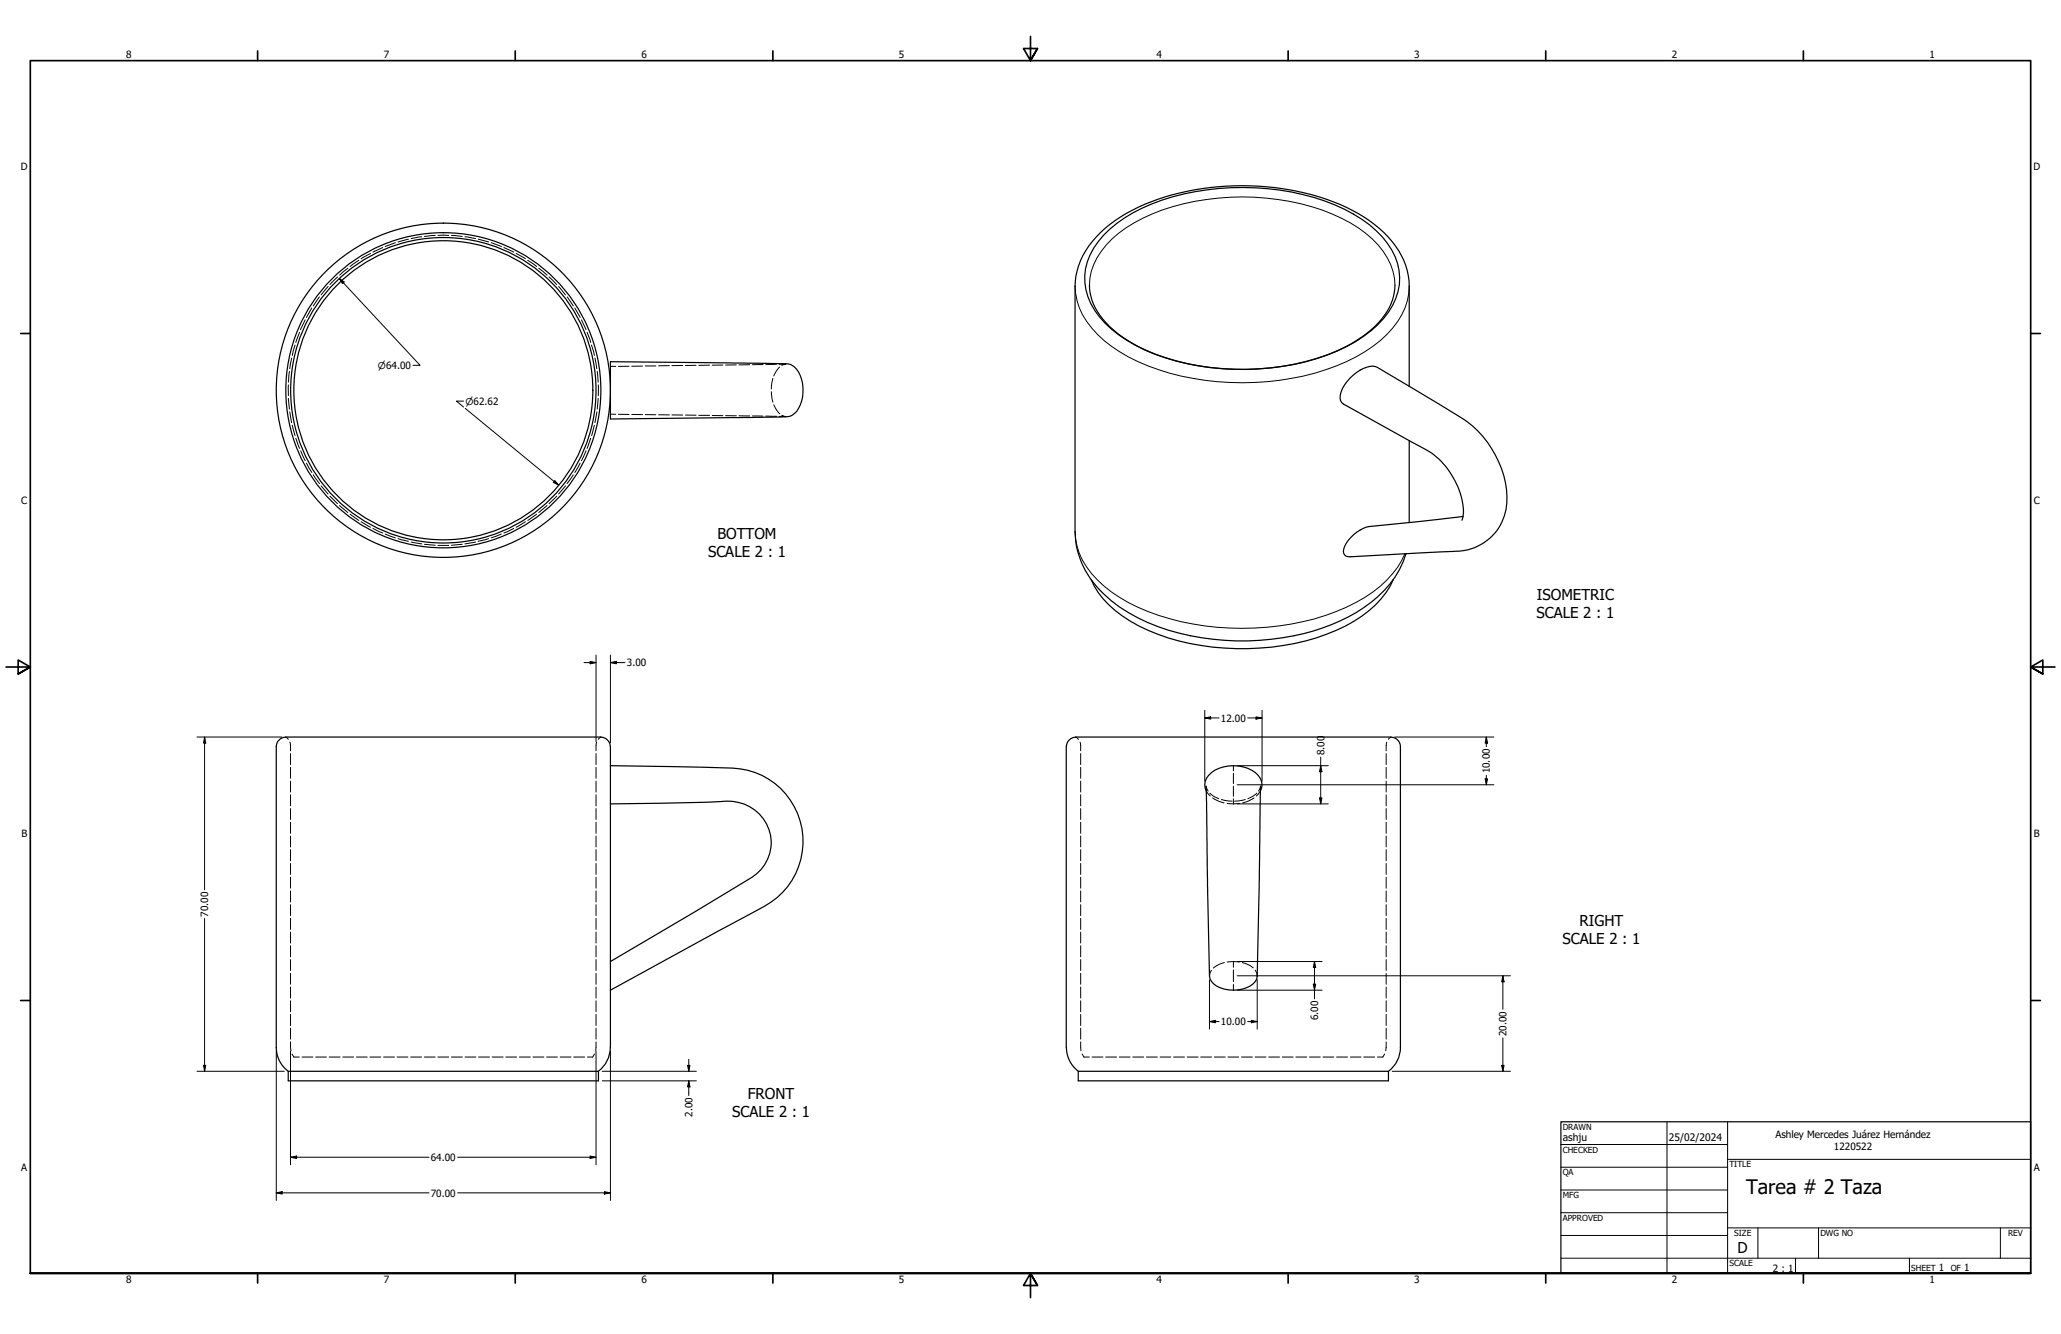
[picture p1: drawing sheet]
<svg xmlns="http://www.w3.org/2000/svg" width="864mm" height="559mm" viewBox="0 0 864 559" stroke-linecap="round" stroke-linejoin="round" font-family="sans-serif">
<!-- layer: Hidden (ANSI) -->
<g fill="none" stroke="#000" stroke-width=".42">
<path d="M176.7 99.2l-4.4 .7M182.4 98.6l-4.5 .5M183.5 98.6h4.5M189.2 98.6l4.5 .5M194.8 99.2l4.5 .7M141.5 116l-3.3 3.2M145.8 112.3l-3.5 3M150.4 109l-3.7 2.6M155.3 106.2l-4 2.2M160.4 103.7l-4.1 1.9M165.7 101.7l-4.3 1.6M171.1 100.2l-4.3 1.1"/>
<path d="M200.4 100.2l4.3 1.1M205.9 101.7l4.2 1.6M211.1 103.7l4.2 1.9M216.3 106.2l3.9 2.2M221.1 109l3.8 2.6M225.7 112.3l3.5 3M230.1 116l3.1 3.2M125.5 139.2l-1.5 4.2M127.9 134l-2 4.1M130.6 129l-2.2 4M133.9 124.4l-2.6 3.7M137.5 120l-2.9 3.5"/>
<path d="M234.1 120l2.8 3.5M237.7 124.4l2.5 3.7M240.9 129l2.2 4M243.6 134l2 4.1M246 139.2l1.5 4.2M121.3 155.6l-.4 4.5M122.2 150l-.8 4.4M123.6 144.5l-1.1 4.4M247.8 144.5l1.2 4.4M249.3 150l.8 4.4M250.3 155.6l.3 4.5M255.8 153.5h2.2"/>
<path d="M263.6 153.4l-4.5 .1M269.2 153.4h-4.5M270.4 153.3h4.4M280.5 153.2h-4.5M286.1 153.1l-4.5 .1M291.7 153l-4.5 .1M297.3 153h-4.5M302.9 152.9l-4.5 .1M308.5 152.8l-4.5 .1M314.1 152.8h-4.5M319.7 152.7l-4.4 .1M323.8 158.5l-.6 4.4"/>
<path d="M325.4 152.6l-4.5 .1M326.5 152.6l2.7-.1-1.6 .6M326.7 153.7l-1.4 1.7-1.1 2.1M120.8 161.2v4.5M120.8 166.9l.5 4.5M121.4 172.5l.8 4.5M122.4 178.1l1.2 4.4M249 178.1l-1.1 4.4M250.1 172.5l-.8 4.5M250.6 166.9l-.3 4.5M250.7 161.2v4.5M255.8 173.5h2.2"/>
<path d="M259.1 173.5l4.5 .1M264.7 173.6l4.5 .1M270.4 173.7h4.4M276 173.7l4.5 .1M281.6 173.8l4.5 .1M287.2 173.9h4.5M292.8 174h4.5M298.4 174.1h4.5M304 174.1l4.5 .1M309.6 174.2h4.5M315.3 174.2l4.4 .1M320.9 174.3l4.5 .1"/>
<path d="M323.2 164.1l.6 4.4M324.2 169.5l1.1 2.1 1.4 1.7M327.6 173.9l1.6 .6-2.7-.1M124 183.6l1.5 4.2M126 188.8l1.9 4.2M128.4 194l2.3 3.9M131.3 198.9l2.6 3.7M240.2 198.9l-2.6 3.7M243.1 194l-2.2 3.9M245.6 188.8l-2 4.2M247.5 183.6l-1.5 4.2M134.6 203.5l2.9 3.4"/>
<path d="M138.2 207.8l3.2 3.2M142.2 211.8l3.5 2.9M146.7 215.4l3.7 2.6M151.3 218.6l4 2.3M220.2 218.6l-3.9 2.3M224.9 215.4l-3.7 2.6M229.2 211.8l-3.5 2.9M233.3 207.8l-3.2 3.2M237 203.5l-2.9 3.4M156.3 221.4l4.1 1.9M161.4 223.7l4.3 1.6M166.8 225.6l4.3 1.2"/>
<path d="M172.3 227.1l4.4 .7M177.9 228l4.5 .4M183.5 228.5h4.5M193.7 228l-4.5 .4M199.3 227.1l-4.5 .7M204.7 225.6l-4.4 1.2M210.1 223.7l-4.3 1.6M215.3 221.4l-4.2 1.9M119.8 308.7l1 1M121.5 310.9l.2 3.6M121.7 315.7v4.6M249.7 315.7v4.6"/>
<path d="M250 310.9l-.3 3.6M251.8 308.7l-1.1 1M450.8 308.7l1.1 1M452.6 310.9l.2 3.6M452.8 315.7v4.6M580.8 315.7v4.6M581.1 310.9l-.3 3.6M582.8 308.7l-1 1M121.7 321.4v4.6M121.7 327.2v4.6M121.7 332.9v4.7M121.7 338.7v4.6"/>
<path d="M249.7 321.4v4.6M249.7 327.2v4.6M249.7 332.9v4.7M249.7 338.7v4.6M452.8 321.4v4.6M452.8 327.2v4.6M452.8 332.9v4.7M452.8 338.7v4.6M505.4 329.3l.8 2.1M505.5 331.4l1.6 2M506.9 332.2l1.4 1.2 2.4 1.2M508.1 334.3l2.6 1.4 2.2 .6"/>
<path d="M511.8 334.9l4.5 .7M514.2 336.5l2.6 .2M516.8 320.7v2.2M516.8 324v4.2M516.8 329.3v4.3M516.8 334.6v2.1M519.4 336.5l-2.6 .2M521.8 334.9l-4.5 .7M525.5 334.3l-2.6 1.4-2.2 .6M526.7 332.2l-1.4 1.1-2.4 1.3M528.1 331.4l-1.6 2M528.2 329.3l-.8 2.1"/>
<path d="M580.8 321.4v4.6M580.8 327.2v4.6M580.8 332.9v4.7M580.8 338.7v4.6M121.7 344.4v4.7M121.7 350.2v4.6M121.7 355.9v4.7M249.7 344.4v4.7M249.7 350.2v4.6M249.7 355.9v4.7M452.8 344.4v4.7M452.8 350.2v4.6"/>
<path d="M452.8 355.9v4.7M580.8 344.4v4.7M580.8 350.2v4.6M580.8 355.9v4.7M121.7 361.7v4.6M121.7 367.5v4.5M121.7 373.2v4.6M121.7 379v4.5M249.7 361.7v4.6M249.7 367.5v4.5M249.7 373.2v4.6M249.7 379v4.5"/>
<path d="M452.8 361.7v4.6M452.8 367.5v4.5M452.8 373.2v4.6M452.8 379v4.5M580.8 361.7v4.6M580.8 367.5v4.5M580.8 373.2v4.6M580.8 379v4.5M121.7 384.7v4.6M121.7 390.5v4.5M121.7 396.2v4.6M249.7 384.7v4.6"/>
<path d="M249.7 390.5v4.5M249.7 396.2v4.6M452.8 384.7v4.6M452.8 390.5v4.5M452.8 396.2v4.6M580.8 384.7v4.6M580.8 390.5v4.5M580.8 396.2v4.6M121.7 402v4.5M121.7 407.7v4.6M121.7 413.4v4.7M121.7 419.2v4.6"/>
<path d="M249.7 402v4.5M249.7 407.7v4.6M249.7 413.4v4.7M249.7 419.2v4.6M452.8 402v4.5M452.8 407.7v4.6M452.8 413.4v4.7M452.8 419.2v4.6M507.6 406.5l-.6 1.2-.2 1.2M513 403.2a10.1 10.1 0 0 0-4.6 2.3M516.8 402.8l-2.6 .2M516.8 402.8l2.6 .2"/>
<path d="M516.8 402.8v2.4M516.8 406.3v4.9M516.8 412.4v2.4M520.6 403.2l3.3 1.3 1.2 .9M526 406.4l.6 1.2 .2 1.3M580.8 402v4.5M580.8 407.7v4.6M580.8 413.4v4.7M580.8 419.2v4.6M121.7 436.4l.2 3.8M121.7 424.9v4.7M121.7 430.7v4.6"/>
<path d="M249.7 424.9v4.7M249.7 430.7v4.6M249.7 436.4l-.1 3.8M452.8 436.4l.1 3.8M452.8 424.9v4.7M452.8 430.7v4.6M580.8 424.9v4.7M580.8 430.7v4.6M580.8 436.4l-.2 3.8M122.4 441.5l.7 1.3h2.3M126.6 442.8h4.5M132.3 442.8h4.5"/>
<path d="M137.9 442.8h4.6M143.6 442.8h4.6M149.4 442.8h4.5M155 442.8h4.6M160.7 442.8h4.6M166.4 442.8h4.5M172.1 442.8h4.6M177.8 442.8h4.6M183.5 442.8h4.5M189.2 442.8h4.5M194.9 442.8h4.5M200.5 442.8h4.6"/>
<path d="M206.2 442.8h4.6M212 442.8h4.5M217.6 442.8h4.6M223.3 442.8h4.6M229 442.8h4.6M234.7 442.8h4.6M240.4 442.8h4.6M249.1 441.5l-.8 1.3h-2.2M453.5 441.5l.7 1.3h2.2M457.6 442.8h4.6M463.3 442.8h4.6M469 442.8h4.5"/>
<path d="M474.7 442.8h4.5M480.4 442.8h4.5M486.1 442.8h4.5M491.7 442.8h4.6M497.5 442.8h4.5M503.1 442.8h4.6M508.8 442.8h4.6M514.5 442.8h4.5M520.2 442.8h4.6M525.9 442.8h4.6M531.6 442.8h4.5M537.3 442.8h4.5"/>
<path d="M543 442.8h4.6M548.7 442.8h4.5M554.4 442.8h4.5M560.1 442.8h4.5M565.8 442.8h4.5M571.4 442.8h4.6M580.2 441.5l-.8 1.3h-2.2"/>
</g>
<!-- layer: Visible (ANSI) -->
<g fill="none" stroke="#000" stroke-width=".51">
<path d="M462.4 98.6a62.6 62.6 0 0 1 29-16.2 108 108 0 0 1 68 3.5 47.4 47.4 0 0 1 23.7 18.7 23.8 23.8 0 0 1-3.3 28.8 59.4 59.4 0 0 1-28 16.8 107.9 107.9 0 0 1-72.2-3.6 45.9 45.9 0 0 1-22.5-19.4 23.5 23.5 0 0 1 3.1-26zM456.5 119.4a25.1 25.1 0 0 0 10.1 18.8 73.2 73.2 0 0 0 34.9 14.9 104.2 104.2 0 0 0 62.8-8.1 42.2 42.2 0 0 0 17.7-16l1.9-4.8 .6-4.8M255.8 151.5l70.8 .8a7.5 7.5 0 0 1 8 3.6 16.3 16.3 0 0 1-.8 16.4 7.9 7.9 0 0 1-7.2 2.4l-70.8 .8zM590.5 161.9v-42a32.5 32.5 0 0 0-12.5-24.2 78.1 78.1 0 0 0-37.7-16.2 109.6 109.6 0 0 0-63.4 7.3 47.4 47.4 0 0 0-24.1 22.2 29.3 29.3 0 0 0-2.3 10.9v102.9a37.3 37.3 0 0 0 15.1 28.9 82.1 82.1 0 0 0 42.7 16.1 99 99 0 0 0 60.1-11.3 45 45 0 0 0 20.8-24.6M590.5 184.6v34.3M613 216.3l-39 4.2a14.7 14.7 0 0 0-11.1 10.3 2.26 2.26 0 0 0 2.8 2.4l41-2.1a23.6 23.6 0 0 0 20.5-8.8 24.2 24.2 0 0 0 3.6-20.1 42.3 42.3 0 0 0-18.3-27.1l-35.4-21.2a7.8 7.8 0 0 0-7.1 1.1 17.5 17.5 0 0 0-8.4 10.6 3.2 3.2 0 0 0 1.4 3.7l31 17.2a32.8 32.8 0 0 1 19.2 28.4l-.6 3M457.2 242.8a41.2 41.2 0 0 0 20.1 19.5 103.6 103.6 0 0 0 69.8 6.2 62.6 62.6 0 0 0 31.6-17.7l3.8-5.2 1.3-2.8M115.8 312.7v126.1M119.7 308.8a4 4 0 0 0-3.9 4M119.8 308.7h132M251.7 308.8a4 4 0 0 1 4 4M255.8 312.7v126.1"/>
<path d="M446.8 312.7v126.1M450.8 308.7h132M450.8 308.8a4 4 0 0 0-4 4M582.8 308.8a4 4 0 0 1 4 4M586.8 312.7v126.1M255.8 320.7a1004.4 1004.4 0 0 1 54.3 1.4 30.9 30.9 0 0 1 26.2 26.7 30.9 30.9 0 0 1-18.7 32.3l-61.8 33.7M255.8 336.7l40.8-.7a40.4 40.4 0 0 1 12.7 .1 17.3 17.3 0 0 1 13.8 15.1 17.3 17.3 0 0 1-10.3 17.7l-57 33.9M505.4 329.3l1.4 79.6a7.1 7.1 0 0 0 6.2 5.4 13.1 13.1 0 0 0 13-3.2l.8-2.2 1.4-79.6M505.5 331.4a6.1 6.1 0 0 1 2.2-7.8 15.7 15.7 0 0 1 19.5 1.1 5.7 5.7 0 0 1 .9 6.7M115.8 438.8a12.5 12.5 0 0 0 5 9.9M255.7 438.8a12.5 12.5 0 0 1-5 9.9M446.8 438.8a12.5 12.5 0 0 0 5 9.9"/>
<path d="M586.8 438.8a12.5 12.5 0 0 1-5 9.9M120.8 448.8h130v4h-130zM451.8 448.8h130v4h-130z"/>
<circle cx="185.8" cy="163.5" r="62.6"/>
<circle cx="185.8" cy="163.5" r="70"/>
<circle cx="185.8" cy="163.5" r="64"/>
<circle cx="185.8" cy="163.5" r="66"/>
</g>
<!-- layer: Visible Narrow (ANSI) -->
<path d="M450.5 119.9a28.3 28.3 0 0 0 9.4 20.2 68.5 68.5 0 0 0 30.3 16.2 114 114 0 0 0 73.9-4.8 48.1 48.1 0 0 0 23.3-19.7 24.6 24.6 0 0 0 3.1-11.9M456.5 119.4a28.5 28.5 0 0 1 12.2-21.7 79.8 79.8 0 0 1 41.8-14.7 96.8 96.8 0 0 1 55.3 10.3 35.8 35.8 0 0 1 17.9 20.4l.6 2.9 .2 2.8M450.5 222.8a30.3 30.3 0 0 0 12.2 22.8 83.2 83.2 0 0 0 42.1 16.6 112.2 112.2 0 0 0 59.2-7.8 48.1 48.1 0 0 0 23.3-19.6l1.4-2.9" fill="none" stroke="#000" stroke-width=".42"/>
<!-- layer: Border (ANSI) -->
<g fill="none" stroke="#000" stroke-width=".7">
<path d="M431.8 15.2v10.2l-2.9-5.1h5.8l-2.9 5.1 2.9-5.1M107.9 21.3v4.1M215.9 21.3v4.1M323.8 21.3v4.1M539.8 21.3v4.1M647.7 21.3v4.1M755.6 21.3v4.1M8.6 139.7h4.1M850.9 139.7h4.1M2.5 279.4h10.2l-5.1-2.9v5.8l5.1-2.9-5.1 2.9M861.1 279.4h-10.2l5.1-2.9v5.8l-5.1-2.9 5.1 2.9M8.6 419.1h4.1"/>
<path d="M850.9 419.1h4.1M12.7 533.4v-508h838.2v508h-838.2h838.2M107.9 533.4v4.1M215.9 533.4v4.1M323.8 533.4v4.1M434.7 538.5l-2.9-5.1 2.9 5.1h-5.8l2.9-5.1v10.2M539.8 533.4v4.1M647.7 533.4v4.1M755.6 533.4v4.1"/>
</g>
<!-- layer: Title (ANSI) -->
<g fill="none" stroke="#000" stroke-width=".42">
<path d="M654 479.4h69.9M698.5 469.9v63.5M723.9 469.9v63.5M654 488.9h69.9M654 498.5h69.9M723.9 485.6h127M654 508h69.9M654 517.5h69.9M723.9 514.3h127M736.6 514.3v12.7M762 514.3v12.7M838.2 514.3v12.7"/>
<path d="M654 527h196.9M752.3 527v6.4M800.1 527v6.4"/>
</g>
<path d="M654 469.9h196.9v63.5h-196.9z" fill="none" stroke="#000" stroke-width=".51"/>
<!-- layer: Dimension (ANSI) -->
<g fill="none" stroke="#000" stroke-width=".42">
<path d="M142.2 116.6l2 1.5-.7 .7zM142.2 116.6l33.8 36.4h-3M194.2 168h-2.9l2.9 2.5M194.9 171.1l39.2 32.2M232.5 201.3l1.6 2-2.3-1.2zM244.7 277.6h5M247.3 277.1l2.4 .5-2.4 .5zM249.7 274.4v36.2M255.8 277.6l2.5-.5v1zM255.8 274.4v36.7M255.8 277.6h6.1M504.8 297.6v29.6"/>
<path d="M528.8 297.6v29.6M82.5 308.7h35.7M85.7 308.7l.5 2.6h-.9zM85.7 308.7v64M504.8 300.7l2.5-.4v.9zM504.8 300.7h6M522.8 300.7h6M526.3 300.3l2.5 .4-2.5 .5zM553.4 317.1v19.6M584.4 308.7h41.6M622.8 308.7l.5 2.6h-1zM622.8 308.7v4"/>
<path d="M518.4 328.7h107.6M518.4 336.7h38.2M518.4 320.7h38.2M552.9 334.3h1l-.5 2.4zM553.4 320.7l.5 2.6h-1zM622.3 326.3h1l-.5 2.4zM622.8 324.8v3.9M85.7 384.7v64.1M506.8 410.5v20.6M518.4 408.7h114.5M518.4 402.8h35.6M518.4 414.8h35.6"/>
<path d="M526.8 410.3v20.8M550.3 412.2h1l-.5 2.6zM550.8 402.8l.5 2.5h-1zM550.8 402.8v15.6M629.7 408.7l.5 2.6h-1zM629.7 408.7v14.1M506.8 427.9l2.5-.5v1zM506.8 427.9h4M522.8 427.9h4M524.3 427.4l2.5 .5-2.5 .5zM629.7 434.8v14M82.5 448.8h36.6"/>
<path d="M85.3 446.3h.9l-.5 2.5zM115.8 440.4v62.5M121.7 440.4v47.5M249.7 440.4v47.5M252.3 448.8h39.5M252.3 452.8h39.5M255.8 440.4v62.5M288.1 446.3h1l-.5 2.5zM288.6 452.8l.5 2.5h-1zM288.6 443.7v5.1M288.6 452.8v6.1M583.4 448.8h49.5"/>
<path d="M629.2 446.3h1l-.5 2.5zM115.8 499.7l2.4-.5v1zM115.8 499.7h64M121.7 484.8l2.6-.5v1zM121.7 484.8h58.1M191.8 484.8h57.9M191.8 499.7h64M247.3 484.3l2.4 .5-2.4 .5zM253.2 499.2l2.6 .5-2.6 .5z"/>
</g>
<g fill="#000">
<path d="M142.2 116.6l2 1.5-.7 .7z" fill-rule="evenodd"/>
<path d="M232.5 201.3l1.6 2-2.3-1.2z" fill-rule="evenodd"/>
<path d="M247.3 277.1l2.4 .5-2.4 .5z" fill-rule="evenodd"/>
<path d="M255.8 277.6l2.5-.5v1z" fill-rule="evenodd"/>
<path d="M85.7 308.7l.5 2.6h-.9z" fill-rule="evenodd"/>
<path d="M504.8 300.7l2.5-.4v.9z" fill-rule="evenodd"/>
<path d="M526.3 300.3l2.5 .4-2.5 .5z" fill-rule="evenodd"/>
<path d="M622.8 308.7l.5 2.6h-1z" fill-rule="evenodd"/>
<path d="M552.9 334.3h1l-.5 2.4z" fill-rule="evenodd"/>
<path d="M553.4 320.7l.5 2.6h-1z" fill-rule="evenodd"/>
<path d="M622.3 326.3h1l-.5 2.4z" fill-rule="evenodd"/>
<path d="M550.3 412.2h1l-.5 2.6z" fill-rule="evenodd"/>
<path d="M550.8 402.8l.5 2.5h-1z" fill-rule="evenodd"/>
<path d="M629.7 408.7l.5 2.6h-1z" fill-rule="evenodd"/>
<path d="M506.8 427.9l2.5-.5v1z" fill-rule="evenodd"/>
<path d="M524.3 427.4l2.5 .5-2.5 .5z" fill-rule="evenodd"/>
<path d="M85.3 446.3h.9l-.5 2.5z" fill-rule="evenodd"/>
<path d="M288.1 446.3h1l-.5 2.5z" fill-rule="evenodd"/>
<path d="M288.6 452.8l.5 2.5h-1z" fill-rule="evenodd"/>
<path d="M629.2 446.3h1l-.5 2.5z" fill-rule="evenodd"/>
<path d="M115.8 499.7l2.4-.5v1z" fill-rule="evenodd"/>
<path d="M121.7 484.8l2.6-.5v1z" fill-rule="evenodd"/>
<path d="M247.3 484.3l2.4 .5-2.4 .5z" fill-rule="evenodd"/>
<path d="M253.2 499.2l2.6 .5-2.6 .5z" fill-rule="evenodd"/>
</g>
<text font-size="8.4" x="731.6" y="500.2">Tarea # 2 Taza</text>
<g font-size="6.3">
<text x="300.6" y="225.6">BOTTOM</text>
<text x="296.7" y="233.2">SCALE 2 : 1</text>
<text x="644" y="251.2">ISOMETRIC</text>
<text x="643.8" y="258.8">SCALE 2 : 1</text>
<text x="661.9" y="387.7">RIGHT</text>
<text x="654.7" y="395.2">SCALE 2 : 1</text>
<text x="313.3" y="460.3">FRONT</text>
<text x="306.8" y="467.8">SCALE 2 : 1</text>
<text x="728.1" y="524.9">D</text>
</g>
<g font-size="4.3">
<text x="654.8" y="477.8">ashju</text>
<text x="699.3" y="478">25/02/2024</text>
</g>
<g font-size="4.2">
<text x="52.8" y="24.4">8</text>
<text x="160.8" y="24.4">7</text>
<text x="268.7" y="24.4">6</text>
<text x="376.7" y="24.4">5</text>
<text x="484.6" y="24.4">4</text>
<text x="592.6" y="24.4">3</text>
<text x="700.5" y="24.4">2</text>
<text x="808.5" y="24.4">1</text>
<text x="8.8" y="71.4">D</text>
<text x="852" y="71.4">D</text>
<text x="8.9" y="211.1">C</text>
<text x="852.2" y="211.1">C</text>
<text x="262.7" y="279.1">3.00</text>
<text x="511.6" y="302.3">12.00</text>
<text x="554.9" y="316.4" transform="rotate(-90 554.9 316.4)">8.00</text>
<text x="624.3" y="324" transform="rotate(-90 624.3 324)">10.00</text>
<text x="9" y="350.8">B</text>
<text x="852.2" y="350.8">B</text>
<text x="87.2" y="384" transform="rotate(-90 87.2 384)">70.00</text>
<text x="511.6" y="429.5">10.00</text>
<text x="552.3" y="427.4" transform="rotate(-90 552.3 427.4)">6.00</text>
<text x="631.3" y="434" transform="rotate(-90 631.3 434)">20.00</text>
<text x="290.1" y="467.8" transform="rotate(-90 290.1 467.8)">2.00</text>
<text x="743.9" y="476.8">Ashley Mercedes Juárez Hernández</text>
<text x="768.5" y="481.8">1220522</text>
<text x="8.9" y="490.5">A</text>
<text x="180.5" y="486.3">64.00</text>
<text x="852.2" y="490.5">A</text>
<text x="180.5" y="501.2">70.00</text>
<text x="742.9" y="532.6">2 : 1</text>
<text x="812.4" y="532.6">1</text>
<text x="823" y="532.6">1</text>
<text x="52.8" y="537.5">8</text>
<text x="160.8" y="537.5">7</text>
<text x="268.7" y="537.5">6</text>
<text x="376.7" y="537.5">5</text>
<text x="484.6" y="537.5">4</text>
<text x="592.6" y="537.5">3</text>
<text x="700.5" y="537.5">2</text>
<text x="808.5" y="537.5">1</text>
</g>
<g font-size="3.9">
<text x="158.4" y="154.5">⌀64.00</text>
<text x="195.1" y="169.5">⌀62.62</text>
</g>
<g font-size="3.5">
<text x="654.8" y="473.2">DRAWN</text>
<text x="654.8" y="482.8">CHECKED</text>
<text x="724.7" y="488.9">TITLE</text>
<text x="654.8" y="492.3">QA</text>
<text x="654.8" y="501.8">MFG</text>
<text x="654.8" y="511.4">APPROVED</text>
<text x="726.7" y="517.7">SIZE</text>
<text x="762.8" y="517.7">DWG NO</text>
<text x="841.4" y="517.7">REV</text>
<text x="724.7" y="530.4">SCALE</text>
<text x="800.9" y="532.6">SHEET</text>
<text x="817.4" y="532.6">OF</text>
</g>
</svg>
